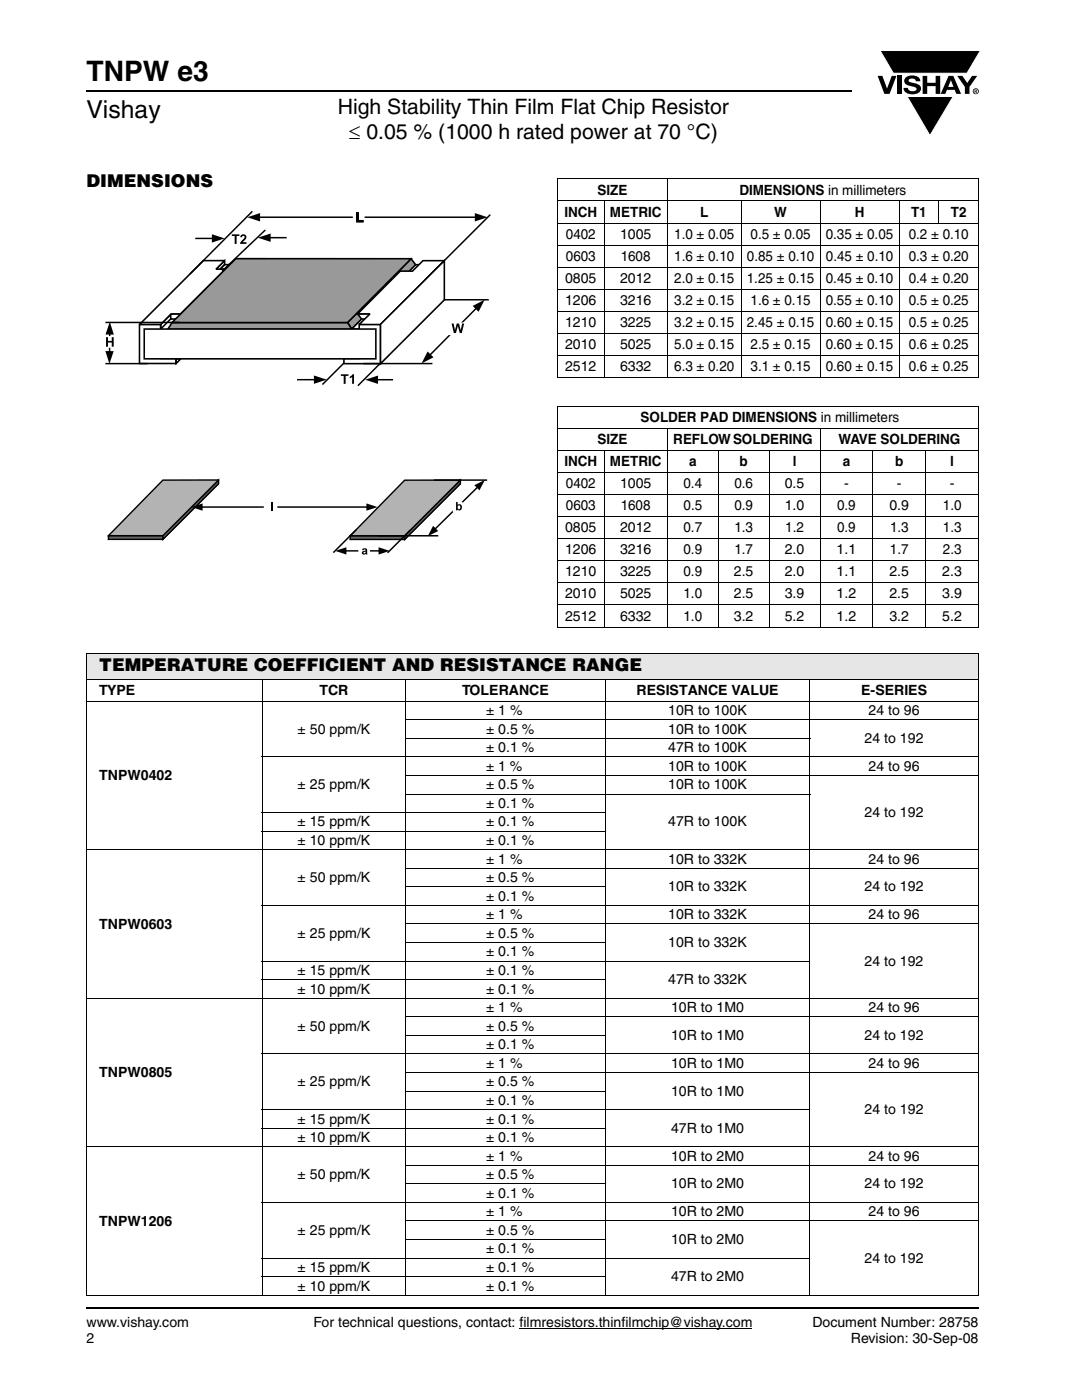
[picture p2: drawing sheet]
<svg xmlns="http://www.w3.org/2000/svg" width="216mm" height="279mm" viewBox="0 0 216 279" stroke-linecap="round" stroke-linejoin="round" font-family="sans-serif">
<g fill="#000">
<path d="M175.1 15.1h1l.9 2.6 .9-2.6h1l-1.4 3.6h-1zM175.6 10.1h20l-2.7 4.5h-14.6zM179 15.1h.9v3.6h-.9zM180.8 15.4a2.1 2.1 0 0 1 2.7 .4l.1 .4h-.8a.79 .79 0 0 0-.7-.5 .79 .79 0 0 0-.8 .4l.2 .3 1 .2a1.08 1.08 0 0 1 1.3 1 1.08 1.08 0 0 1-1.1 1.2 1.73 1.73 0 0 1-2.4-1.3h.9a.96 .96 0 0 0 .8 .7 .96 .96 0 0 0 .9-.4 1.31 1.31 0 0 0-1.2-.6 1.03 1.03 0 0 1-1.1-.6 1.03 1.03 0 0 1 .2-1.2zM184.1 15.1h.9v1.4h1.7v-1.4h.9v3.6h-.9v-1.5h-1.7v1.5h-.9zM181 19.3h9.2l-4.6 7.8zM191 15.1h1l1 1.5 1-1.5h1l-1.6 2.3v1.3h-.9v-1.4zM17.1 260.8h.2v.4h-.2z"/>
<path d="M189.7 16l-.5 1.3h1.1zM189.3 15.1h.9l1.6 3.6h-1l-.3-.8h-1.5l-.4 .8h-.9z"/>
<path d="M194.6 18v.2l.2-.1v-.1zM194.5 17.9h.4l.1 .2-.2 .2 .2 .2-.3-.2-.1 .2h-.1zM194.2 18.2a.5 .5 0 0 0 1 0 .5 .5 0 0 0-1 0zM194.1 18.2a.6 .6 0 0 1 1.2 0 .6 .6 0 0 1-1.2 0z"/>
</g>
<path d="M175.6 10.1h20l-2.7 4.5h-14.6zM181 19.3h9.2l-4.6 7.8z" fill="none" stroke="#fff" stroke-width=".2"/>
<path d="M103.7 265.1h46.4" fill="none" stroke="#000" stroke-width=".2"/>
<path d="M17.3 18.2h152.7M17.3 261h178.1" fill="none" stroke="#000" stroke-width=".36"/>
<path d="M21.2 95.4h76.1v15.4h-76.1z" fill="#fff"/>
<path d="M80.7 96.6h11.2l-11.1 11.1h-10.9z" fill="none" stroke="#000" stroke-width=".2"/>
<path d="M69.9 106.9h10.8v.8h-10.8z" fill="#666"/>
<path d="M69.9 106.9h10.8v.8h-10.8z" fill="none" stroke="#000" stroke-width=".28"/>
<path d="M80.7 106.9l11.2-11.1v.8l-11.2 11.1z" fill-rule="evenodd" fill="#666"/>
<path d="M80.7 106.9l11.2-11.1v.8l-11.2 11.1z" fill="none" stroke="#000" stroke-width=".28"/>
<path d="M80.7 95.8h11.2l-11.1 11.1h-10.9z" fill-rule="evenodd" fill="#b3b3b3"/>
<path d="M80.7 95.8h11.2l-11.1 11.1h-10.9z" fill="none" stroke="#000" stroke-width=".28"/>
<path d="M86.5 95.8h10.7M95.4 97.1l-8.7 8.6M68.8 109.9h7M71.1 105.7l-4.6 4.6M75.5 106.9h12M81.9 105.8l-4.6 4.5" fill="none" stroke="#000" stroke-width=".3"/>
<path d="M94.7 96.8l2-1-1 2.1zM66.9 109.9l2.2-.7v1.5zM75.5 109.2l2.3 .7-2.3 .8zM86.4 104.9l1 1.1-2.1 1z" fill="#000"/>
<path d="M71.6 109.4h2.1v.9h-2.1z" fill="#fff"/>
<path d="M71.6 109.4h2.1v.9h-2.1z" fill="none" stroke="#fff" stroke-width=".2"/>
<path d="M90.5 100.3h1.7v1.8h-1.7z" fill="#fff"/>
<path d="M90.5 100.3h1.7v1.8h-1.7z" fill="none" stroke="#fff" stroke-width=".2"/>
<path d="M32.5 96.6l11.1-.1-11.1 11.2h-10.9z" fill="none" stroke="#000" stroke-width=".2"/>
<path d="M21.6 106.9h10.9v.7h-10.9z" fill="#666"/>
<path d="M21.6 106.9h10.9v.7h-10.9z" fill="none" stroke="#000" stroke-width=".28"/>
<path d="M32.5 106.9l11.1-11.1v.7l-11.1 11.2z" fill-rule="evenodd" fill="#666"/>
<path d="M32.5 106.9l11.1-11.1v.7l-11.1 11.2z" fill="none" stroke="#000" stroke-width=".28"/>
<path d="M32.5 95.8h11.1l-11.1 11.1h-10.8z" fill-rule="evenodd" fill="#b3b3b3"/>
<path d="M32.5 95.8h11.1l-11.1 11.1h-10.8z" fill="none" stroke="#000" stroke-width=".28"/>
<path d="M40.1 101.2h33.3" fill="none" stroke="#000" stroke-width=".3"/>
<path d="M38.2 101.2l2.2-.7v1.4zM73.1 100.5l2.2 .7-2.2 .7z" fill="#000"/>
<path d="M52.7 100.4h2.5v1.8h-2.5z" fill="#fff"/>
<path d="M52.7 100.4h2.5v1.8h-2.5z" fill="none" stroke="#fff" stroke-width=".2"/>
<path d="M54 100.3h.4v1.6h-.4z" fill="#000"/>
<g fill="#000">
<path d="M72.6 110.2a.19 .19 0 0 0 .1 .2 .19 .19 0 0 0 .2 0 .19 .19 0 0 0 0-.3zM72.4 109.5a.51 .51 0 0 1 .6-.1 .51 .51 0 0 1 .3 .5v.8h-.3v-.2a.4 .4 0 0 1-.7 .1 .4 .4 0 0 1 .3-.7h.4a.22 .22 0 0 0-.2-.3 .22 .22 0 0 0-.3 .2h-.3z" fill-rule="evenodd"/>
<path d="M91.4 100.9a.35 .35 0 0 0-.1 .5 .35 .35 0 0 0 .5 .1v-.6zM91 100.2h.3v.6a.55 .55 0 0 1 .8 .1 .55 .55 0 0 1-.1 .7 .55 .55 0 0 1-.7 .1v.1h-.3z" fill-rule="evenodd"/>
</g>
<path d="M20.6 42.1h77.3v35.1h-77.3z" fill="#fff"/>
<path d="M59.3 75.8h3.7M70.5 70.6l-6.2 6.1M75.1 75.8h3.3M77.6 70.8l-6.2 6.2" fill="none" stroke="#000" stroke-width=".3"/>
<path d="M62.6 74.9l2.6 .9-2.6 .8zM72.9 75.8l2.5-.8v1.6z" fill="#000"/>
<path d="M82 51.6l1 1.3-12.8 12.8-.9-1.3z" fill-rule="evenodd" fill="#999"/>
<path d="M82 51.6l1 1.3-12.8 12.8-.9-1.3z" fill="none" stroke="#000" stroke-width=".32"/>
<path d="M27.8 64.7h4.3v6.8h3v1h-7.3z" fill-rule="evenodd" fill="#fff"/>
<path d="M27.8 64.7h4.3v6.8h3v1h-7.3z" fill="none" stroke="#000" stroke-width=".32"/>
<path d="M82.9 52.8h1.6l-12.8 12.9h-1.5z" fill-rule="evenodd" fill="#fff"/>
<path d="M82.9 52.8h1.6l-12.8 12.9h-1.5z" fill="none" stroke="#000" stroke-width=".32"/>
<path d="M71.3 62.6h2.5v1.1h-1.6z" fill-rule="evenodd" fill="#fff"/>
<path d="M71.3 62.6h2.5v1.1h-1.6z" fill="none" stroke="#000" stroke-width=".32"/>
<path d="M71.7 64.7h4.2v7.9h-7.3v-1.1h3.1z" fill-rule="evenodd" fill="#fff"/>
<path d="M71.7 64.7h4.2v7.9h-7.3v-1.1h3.1z" fill="none" stroke="#000" stroke-width=".32"/>
<path d="M34.3 64.4h35.1l.8 1.3h-36.7z" fill-rule="evenodd" fill="#999"/>
<path d="M44.8 52.8h1.1l-.9 .9h-1.1zM34.3 64.4h35.1l.8 1.3h-36.7z" fill="none" stroke="#000" stroke-width=".32"/>
<path d="M79.9 54.1h2.4l2.1-2.1h4.3l-12.8 12.8h-4.2l2.1-2.2h-2.4z" fill-rule="evenodd" fill="#fff"/>
<path d="M79.9 54.1h2.4l2.1-2.1h4.3l-12.8 12.8h-4.2l2.1-2.2h-2.4z" fill="none" stroke="#000" stroke-width=".32"/>
<path d="M35.1 71.6h1l-1 .9z" fill="#fff"/>
<path d="M32.1 64.7l12.7-12.7v.8l-12.7 12.9zM35.1 71.6h1l-1 .9z" fill="none" stroke="#000" stroke-width=".32"/>
<path d="M34.1 62.7h2v1h-2z" fill-rule="evenodd" fill="#fff"/>
<path d="M34.1 62.7h2v1h-2z" fill="none" stroke="#000" stroke-width=".32"/>
<path d="M40.6 52h4.2l-1.7 1.7h1.9l-8.9 8.9h-2l-2 2.1h-4.3z" fill-rule="evenodd" fill="#fff"/>
<path d="M40.6 52h4.2l-1.7 1.7h1.9l-8.9 8.9h-2l-2 2.1h-4.3z" fill="none" stroke="#000" stroke-width=".32"/>
<path d="M47.1 51.6h34.9l-12.7 12.8h-35z" fill-rule="evenodd" fill="#999"/>
<path d="M47.1 51.6h34.9l-12.7 12.8h-35z" fill="none" stroke="#000" stroke-width=".32"/>
<path d="M39 47.6h3.6M50.4 42.2l-12.5 12.5M51.5 43.4h43.6M53 45.9l-8.7 8.2M53.7 47.4h3.5M97.8 42.8l-13 13.1M21 72.6h8.5M21 64.4h14.8M21.9 66.4v4" fill="none" stroke="#000" stroke-width=".3"/>
<path d="M42.3 46.7l2.5 .9-2.5 .8zM49.3 43.4l2.6-.9v1.7zM51.4 47.4l2.6-.8v1.7zM94.7 42.5l2.6 .9-2.6 .8zM21 70.1h1.7l-.9 2.5zM21.9 64.2l.8 2.6h-1.6z" fill="#000"/>
<path d="M70.5 42.3h2.2v2.4h-2.2z" fill="#fff"/>
<path d="M70.5 42.3h2.2v2.4h-2.2z" fill="none" stroke="#fff" stroke-width=".2"/>
<path d="M71.1 42.4h.4v1.6h1v.3h-1.4z" fill-rule="evenodd" fill="#000"/>
<path d="M71.1 42.4h.4v1.6h1v.3h-1.4z" fill="none" stroke="#000" stroke-width=".2"/>
<path d="M20.8 67.2h2.2v2.1h-2.2z" fill="#fff"/>
<path d="M20.8 67.2h2.2v2.1h-2.2z" fill="none" stroke="#fff" stroke-width=".2"/>
<g fill="#000">
<path d="M94.3 61.1l2.4-1.3-1.2 2.4zM85.3 70.1l1.2 1.2-2.4 1.2z"/>
<path d="M21.2 67.3h.3v.7h.8v-.7h.4v1.9h-.4v-.8h-.8v.8h-.3z" fill-rule="evenodd"/>
</g>
<path d="M85.2 59.8h12.3M72.5 72.6h13.8M95.2 61.4l-9.5 9.6" fill="none" stroke="#000" stroke-width=".3"/>
<path d="M89.6 64.5h3v2.3h-3z" fill="#fff"/>
<path d="M89.6 64.5h3v2.3h-3z" fill="none" stroke="#fff" stroke-width=".2"/>
<path d="M75.9 64.7l12.8-12.7v7.9l-12.8 12.7z" fill-rule="evenodd" fill="#fff"/>
<path d="M75.9 64.7l12.8-12.7v7.9l-12.8 12.7z" fill="none" stroke="#000" stroke-width=".32"/>
<path d="M28.8 65.7h46.2v5.9h-46.2z" fill="#fff"/>
<path d="M28.8 65.7h46.2v5.9h-46.2z" fill="none" stroke="#000" stroke-width=".32"/>
<g fill="#000">
<path d="M46.3 46.8h1.5v.3h-.6v1.6h-.4v-1.6h-.5z" fill-rule="evenodd"/>
<path d="M48.1 46.9a.65 .65 0 0 1 1 .2 .65 .65 0 0 1-.4 .9l-.3 .3h.8v.4h-1.3l.2-.5 .5-.5a.29 .29 0 0 0 .3-.3 .29 .29 0 0 0-.3-.3 .29 .29 0 0 0-.3 .3l-.4-.1z" fill-rule="evenodd"/>
<path d="M68 74.7h1.5v.3h-.5v1.6h-.4v-1.6h-.6z" fill-rule="evenodd"/>
<path d="M69.8 75.2l.5-.5h.3v1.9h-.3v-1.4l-.5 .3z" fill-rule="evenodd"/>
<path d="M90.1 64.6h.4l.3 1.3 .3-1.3h.5l.3 1.3 .3-1.3h.4l-.5 1.9h-.4l-.3-1.5-.4 1.5h-.4z" fill-rule="evenodd"/>
</g>
<g fill="none" stroke="#000" stroke-width=".2">
<path d="M111.2 35.7h84.1M111.3 35.8v39.5M133.2 35.6v39.9M195.3 35.8v39.5M111.2 40.1h84.1M111.2 44.5h84.1M111.2 48.9h84.1M111.2 53.3h84.1M111.2 57.7h84.1M120.5 40v35.5M147.9 40v35.5M163.6 40v35.5"/>
<path d="M179.4 40v35.5M187.3 40v4.6M111.2 62.2h84.1M111.2 66.6h84.1M111.2 71h84.1M111.2 75.4h84.1M111.2 81h84.1M111.2 85.4h84.1M111.2 89.9h84.1M111.2 94.3h84.1M111.2 98.7h84.1M111.3 81.1v44"/>
<path d="M120.5 89.8v35.4M133.2 85.4v39.8M143.3 89.8v35.4M153.5 89.8v35.4M163.6 85.4v39.8M174.2 89.8v35.4M184.7 89.8v35.4M195.3 81.1v44M111.2 103.1h84.1M111.2 107.5h84.1M111.2 111.9h84.1M111.2 116.3h84.1"/>
<path d="M111.2 120.7h84.1M111.2 125.1h84.1"/>
</g>
<path d="M17.3 130.4h178v5.2h-178z" fill="#e6e6e6"/>
<g fill="none" stroke="#000" stroke-width=".2">
<path d="M17.2 130.4h178.1M17.2 135.6h178.1M17.2 140h178.1M17.3 130.5v127.9M52.3 135.4v123.2M80.9 135.4v123.2M120.8 135.4v123.2M161.6 135.4v123.2M195.3 130.5v127.9M52.2 151.1h143.1M80.8 143.7h114.5M80.8 147.4h80.8"/>
<path d="M80.8 154.8h114.5M80.8 158.5h80.8M17.2 169.6h178.1M52.2 162.2h68.7M52.2 165.9h68.7M80.8 173.3h114.5M80.8 177h40.1M17.2 199.2h178.1M52.2 180.7h143.1M52.2 191.8h109.4M52.2 195.5h68.7M80.8 184.4h114.5"/>
<path d="M80.8 188.1h40.1M52.2 210.3h143.1M80.8 202.9h114.5M80.8 206.6h40.1M80.8 214h114.5M80.8 217.7h40.1M17.2 228.9h178.1M52.2 221.4h109.4M52.2 225.1h68.7M52.2 240h143.1M80.8 232.6h114.5M80.8 236.3h40.1"/>
<path d="M17.2 258.5h178.1M52.2 251.1h109.4M52.2 254.8h68.7M80.8 243.7h114.5M80.8 247.4h40.1"/>
</g>
<text font-size="5.6" x="17.3" y="16.1">TNPW e3</text>
<text font-size="4.9" x="17.3" y="23.6">Vishay</text>
<g font-size="4.2">
<text x="67.4" y="22.8">High Stability Thin Film Flat Chip Resistor</text>
<text x="69.6" y="27.7">≤ 0.05 % (1000 h rated power at 70 °C)</text>
</g>
<g font-size="3.5">
<text x="17.3" y="37.3">DIMENSIONS</text>
<text x="19.8" y="134">TEMPERATURE COEFFICIENT AND RESISTANCE RANGE</text>
</g>
<g font-size="2.8">
<text x="119.2" y="38.8">SIZE</text>
<text x="147.5" y="38.8">DIMENSIONS in millimeters</text>
<text x="112.6" y="43.2">INCH</text>
<text x="112.9" y="47.6">0402</text>
<text x="121.7" y="43.2">METRIC</text>
<text x="123.7" y="47.6">1005</text>
<text x="134.5" y="47.6">1.0 ± 0.05</text>
<text x="139.7" y="43.2">L</text>
<text x="149.8" y="47.6">0.5 ± 0.05</text>
<text x="154.5" y="43.2">W</text>
<text x="164.8" y="47.6">0.35 ± 0.05</text>
<text x="170.6" y="43.2">H</text>
<text x="181.3" y="47.6">0.2 ± 0.10</text>
<text x="181.8" y="43.2">T1</text>
<text x="189.7" y="43.2">T2</text>
<text x="112.9" y="52">0603</text>
<text x="123.9" y="52">1608</text>
<text x="134.5" y="52">1.6 ± 0.10</text>
<text x="149" y="52">0.85 ± 0.10</text>
<text x="164.8" y="52">0.45 ± 0.10</text>
<text x="181.3" y="52">0.3 ± 0.20</text>
<text x="112.8" y="56.5">0805</text>
<text x="123.7" y="56.5">2012</text>
<text x="134.5" y="56.5">2.0 ± 0.15</text>
<text x="149" y="56.5">1.25 ± 0.15</text>
<text x="164.8" y="56.5">0.45 ± 0.10</text>
<text x="181.3" y="56.5">0.4 ± 0.20</text>
<text x="112.8" y="60.9">1206</text>
<text x="112.8" y="65.3">1210</text>
<text x="123.7" y="60.9">3216</text>
<text x="123.7" y="65.3">3225</text>
<text x="134.5" y="60.9">3.2 ± 0.15</text>
<text x="134.5" y="65.3">3.2 ± 0.15</text>
<text x="149" y="65.3">2.45 ± 0.15</text>
<text x="149.8" y="60.9">1.6 ± 0.15</text>
<text x="164.8" y="60.9">0.55 ± 0.10</text>
<text x="164.8" y="65.3">0.60 ± 0.15</text>
<text x="181.3" y="60.9">0.5 ± 0.25</text>
<text x="181.3" y="65.3">0.5 ± 0.25</text>
<text x="112.8" y="69.7">2010</text>
<text x="123.7" y="69.7">5025</text>
<text x="134.5" y="69.7">5.0 ± 0.15</text>
<text x="149.8" y="69.7">2.5 ± 0.15</text>
<text x="164.8" y="69.7">0.60 ± 0.15</text>
<text x="181.3" y="69.7">0.6 ± 0.25</text>
<text x="112.8" y="74.1">2512</text>
<text x="123.7" y="74.1">6332</text>
<text x="134.5" y="74.1">6.3 ± 0.20</text>
<text x="149.8" y="74.1">3.1 ± 0.15</text>
<text x="164.8" y="74.1">0.60 ± 0.15</text>
<text x="181.3" y="74.1">0.6 ± 0.25</text>
<text x="119.2" y="88.6">SIZE</text>
<text x="127.8" y="84.2">SOLDER PAD DIMENSIONS in millimeters</text>
<text x="134.3" y="88.6">REFLOW SOLDERING</text>
<text x="167.3" y="88.6">WAVE SOLDERING</text>
<text x="112.6" y="93">INCH</text>
<text x="121.7" y="93">METRIC</text>
<text x="137.5" y="93">a</text>
<text x="147.6" y="93">b</text>
<text x="158.2" y="93">l</text>
<text x="168.2" y="93">a</text>
<text x="178.6" y="93">b</text>
<text x="189.6" y="93">l</text>
<text x="112.9" y="97.4">0402</text>
<text x="112.9" y="101.8">0603</text>
<text x="123.7" y="97.4">1005</text>
<text x="123.9" y="101.8">1608</text>
<text x="136.4" y="97.4">0.4</text>
<text x="136.4" y="101.8">0.5</text>
<text x="146.5" y="97.4">0.6</text>
<text x="146.5" y="101.8">0.9</text>
<text x="156.6" y="97.4">0.5</text>
<text x="156.6" y="101.8">1.0</text>
<text x="167" y="101.8">0.9</text>
<text x="168.4" y="97.4">-</text>
<text x="177.5" y="101.8">0.9</text>
<text x="179" y="97.4">-</text>
<text x="188.1" y="101.8">1.0</text>
<text x="189.5" y="97.4">-</text>
<text x="112.8" y="106.2">0805</text>
<text x="123.7" y="106.2">2012</text>
<text x="136.4" y="106.2">0.7</text>
<text x="146.5" y="106.2">1.3</text>
<text x="156.7" y="106.2">1.2</text>
<text x="167.1" y="106.2">0.9</text>
<text x="177.6" y="106.2">1.3</text>
<text x="188.1" y="106.2">1.3</text>
<text x="112.8" y="110.6">1206</text>
<text x="123.7" y="110.6">3216</text>
<text x="136.4" y="110.6">0.9</text>
<text x="146.5" y="110.6">1.7</text>
<text x="156.6" y="110.6">2.0</text>
<text x="166.9" y="110.6">1.1</text>
<text x="177.6" y="110.6">1.7</text>
<text x="188.1" y="110.6">2.3</text>
<text x="112.8" y="115">1210</text>
<text x="112.8" y="119.4">2010</text>
<text x="123.7" y="119.4">5025</text>
<text x="123.7" y="115">3225</text>
<text x="136.4" y="115">0.9</text>
<text x="136.4" y="119.4">1.0</text>
<text x="146.4" y="115">2.5</text>
<text x="146.4" y="119.4">2.5</text>
<text x="156.6" y="115">2.0</text>
<text x="156.6" y="119.4">3.9</text>
<text x="166.9" y="115">1.1</text>
<text x="166.9" y="119.4">1.2</text>
<text x="177.5" y="115">2.5</text>
<text x="177.5" y="119.4">2.5</text>
<text x="188" y="115">2.3</text>
<text x="188" y="119.4">3.9</text>
<text x="112.8" y="123.8">2512</text>
<text x="123.7" y="123.8">6332</text>
<text x="136.4" y="123.8">1.0</text>
<text x="146.4" y="123.8">3.2</text>
<text x="156.6" y="123.8">5.2</text>
<text x="166.9" y="123.8">1.2</text>
<text x="177.5" y="123.8">3.2</text>
<text x="188" y="123.8">5.2</text>
<text x="19.8" y="138.7">TYPE</text>
<text x="63.7" y="138.7">TCR</text>
<text x="92.2" y="138.7">TOLERANCE</text>
<text x="97" y="142.7">± 1 %</text>
<text x="127" y="138.7">RESISTANCE VALUE</text>
<text x="133.3" y="142.7">10R to 100K</text>
<text x="171.8" y="138.7">E-SERIES</text>
<text x="173.3" y="142.7">24 to 96</text>
<text x="59.4" y="146.4">± 50 ppm/K</text>
<text x="97" y="146.4">± 0.5 %</text>
<text x="133.3" y="146.4">10R to 100K</text>
<text x="172.5" y="148.3">24 to 192</text>
<text x="19.8" y="155.7">TNPW0402</text>
<text x="97" y="150.1">± 0.1 %</text>
<text x="97" y="153.8">± 1 %</text>
<text x="133.3" y="153.8">10R to 100K</text>
<text x="133.3" y="150.1">47R to 100K</text>
<text x="173.3" y="153.8">24 to 96</text>
<text x="59.4" y="157.5">± 25 ppm/K</text>
<text x="97" y="157.5">± 0.5 %</text>
<text x="97" y="161.2">± 0.1 %</text>
<text x="133.3" y="157.5">10R to 100K</text>
<text x="59.4" y="164.9">± 15 ppm/K</text>
<text x="97" y="164.9">± 0.1 %</text>
<text x="133.4" y="164.9">47R to 100K</text>
<text x="172.5" y="163.1">24 to 192</text>
<text x="59.4" y="168.6">± 10 ppm/K</text>
<text x="97" y="172.3">± 1 %</text>
<text x="97" y="168.6">± 0.1 %</text>
<text x="133.3" y="172.3">10R to 332K</text>
<text x="173.3" y="172.3">24 to 96</text>
<text x="59.4" y="176">± 50 ppm/K</text>
<text x="97" y="176">± 0.5 %</text>
<text x="97" y="179.7">± 0.1 %</text>
<text x="133.4" y="177.9">10R to 332K</text>
<text x="172.5" y="177.9">24 to 192</text>
<text x="19.8" y="185.3">TNPW0603</text>
<text x="97" y="183.5">± 1 %</text>
<text x="133.3" y="183.5">10R to 332K</text>
<text x="173.3" y="183.5">24 to 96</text>
<text x="59.4" y="187.2">± 25 ppm/K</text>
<text x="97" y="187.2">± 0.5 %</text>
<text x="97" y="190.9">± 0.1 %</text>
<text x="133.4" y="189">10R to 332K</text>
<text x="59.4" y="194.6">± 15 ppm/K</text>
<text x="97" y="194.6">± 0.1 %</text>
<text x="133.4" y="196.4">47R to 332K</text>
<text x="172.5" y="192.7">24 to 192</text>
<text x="59.4" y="198.3">± 10 ppm/K</text>
<text x="97" y="202">± 1 %</text>
<text x="97" y="198.3">± 0.1 %</text>
<text x="133.9" y="202">10R to 1M0</text>
<text x="173.3" y="202">24 to 96</text>
<text x="59.4" y="205.7">± 50 ppm/K</text>
<text x="97" y="205.7">± 0.5 %</text>
<text x="97" y="209.4">± 0.1 %</text>
<text x="133.9" y="207.5">10R to 1M0</text>
<text x="172.5" y="207.5">24 to 192</text>
<text x="19.8" y="214.9">TNPW0805</text>
<text x="97" y="213.1">± 1 %</text>
<text x="133.9" y="213.1">10R to 1M0</text>
<text x="173.3" y="213.1">24 to 96</text>
<text x="59.4" y="216.8">± 25 ppm/K</text>
<text x="97" y="216.8">± 0.5 %</text>
<text x="97" y="220.5">± 0.1 %</text>
<text x="133.9" y="218.7">10R to 1M0</text>
<text x="59.4" y="227.9">± 10 ppm/K</text>
<text x="59.4" y="224.2">± 15 ppm/K</text>
<text x="97" y="227.9">± 0.1 %</text>
<text x="97" y="224.2">± 0.1 %</text>
<text x="133.9" y="226.1">47R to 1M0</text>
<text x="172.5" y="222.4">24 to 192</text>
<text x="97" y="231.6">± 1 %</text>
<text x="133.9" y="231.6">10R to 2M0</text>
<text x="173.3" y="231.6">24 to 96</text>
<text x="59.4" y="235.3">± 50 ppm/K</text>
<text x="97" y="235.3">± 0.5 %</text>
<text x="97" y="239">± 0.1 %</text>
<text x="133.9" y="237.2">10R to 2M0</text>
<text x="172.5" y="237.2">24 to 192</text>
<text x="19.8" y="244.6">TNPW1206</text>
<text x="97" y="242.7">± 1 %</text>
<text x="133.9" y="242.7">10R to 2M0</text>
<text x="173.3" y="242.7">24 to 96</text>
<text x="59.4" y="246.4">± 25 ppm/K</text>
<text x="97" y="246.4">± 0.5 %</text>
<text x="97" y="250.1">± 0.1 %</text>
<text x="133.9" y="248.3">10R to 2M0</text>
<text x="172.5" y="252">24 to 192</text>
<text x="59.4" y="257.6">± 10 ppm/K</text>
<text x="59.4" y="253.9">± 15 ppm/K</text>
<text x="97" y="257.6">± 0.1 %</text>
<text x="97" y="253.9">± 0.1 %</text>
<text x="133.9" y="255.7">47R to 2M0</text>
<text x="17.3" y="264.9">www.vishay.com</text>
<text x="17.3" y="268.1">2</text>
<text x="62.5" y="264.9">For technical questions, contact: filmresistors.thinfilmchip@vishay.com</text>
<text x="162.1" y="264.9">Document Number: 28758</text>
<text x="169.8" y="268.1">Revision: 30-Sep-08</text>
</g>
</svg>
